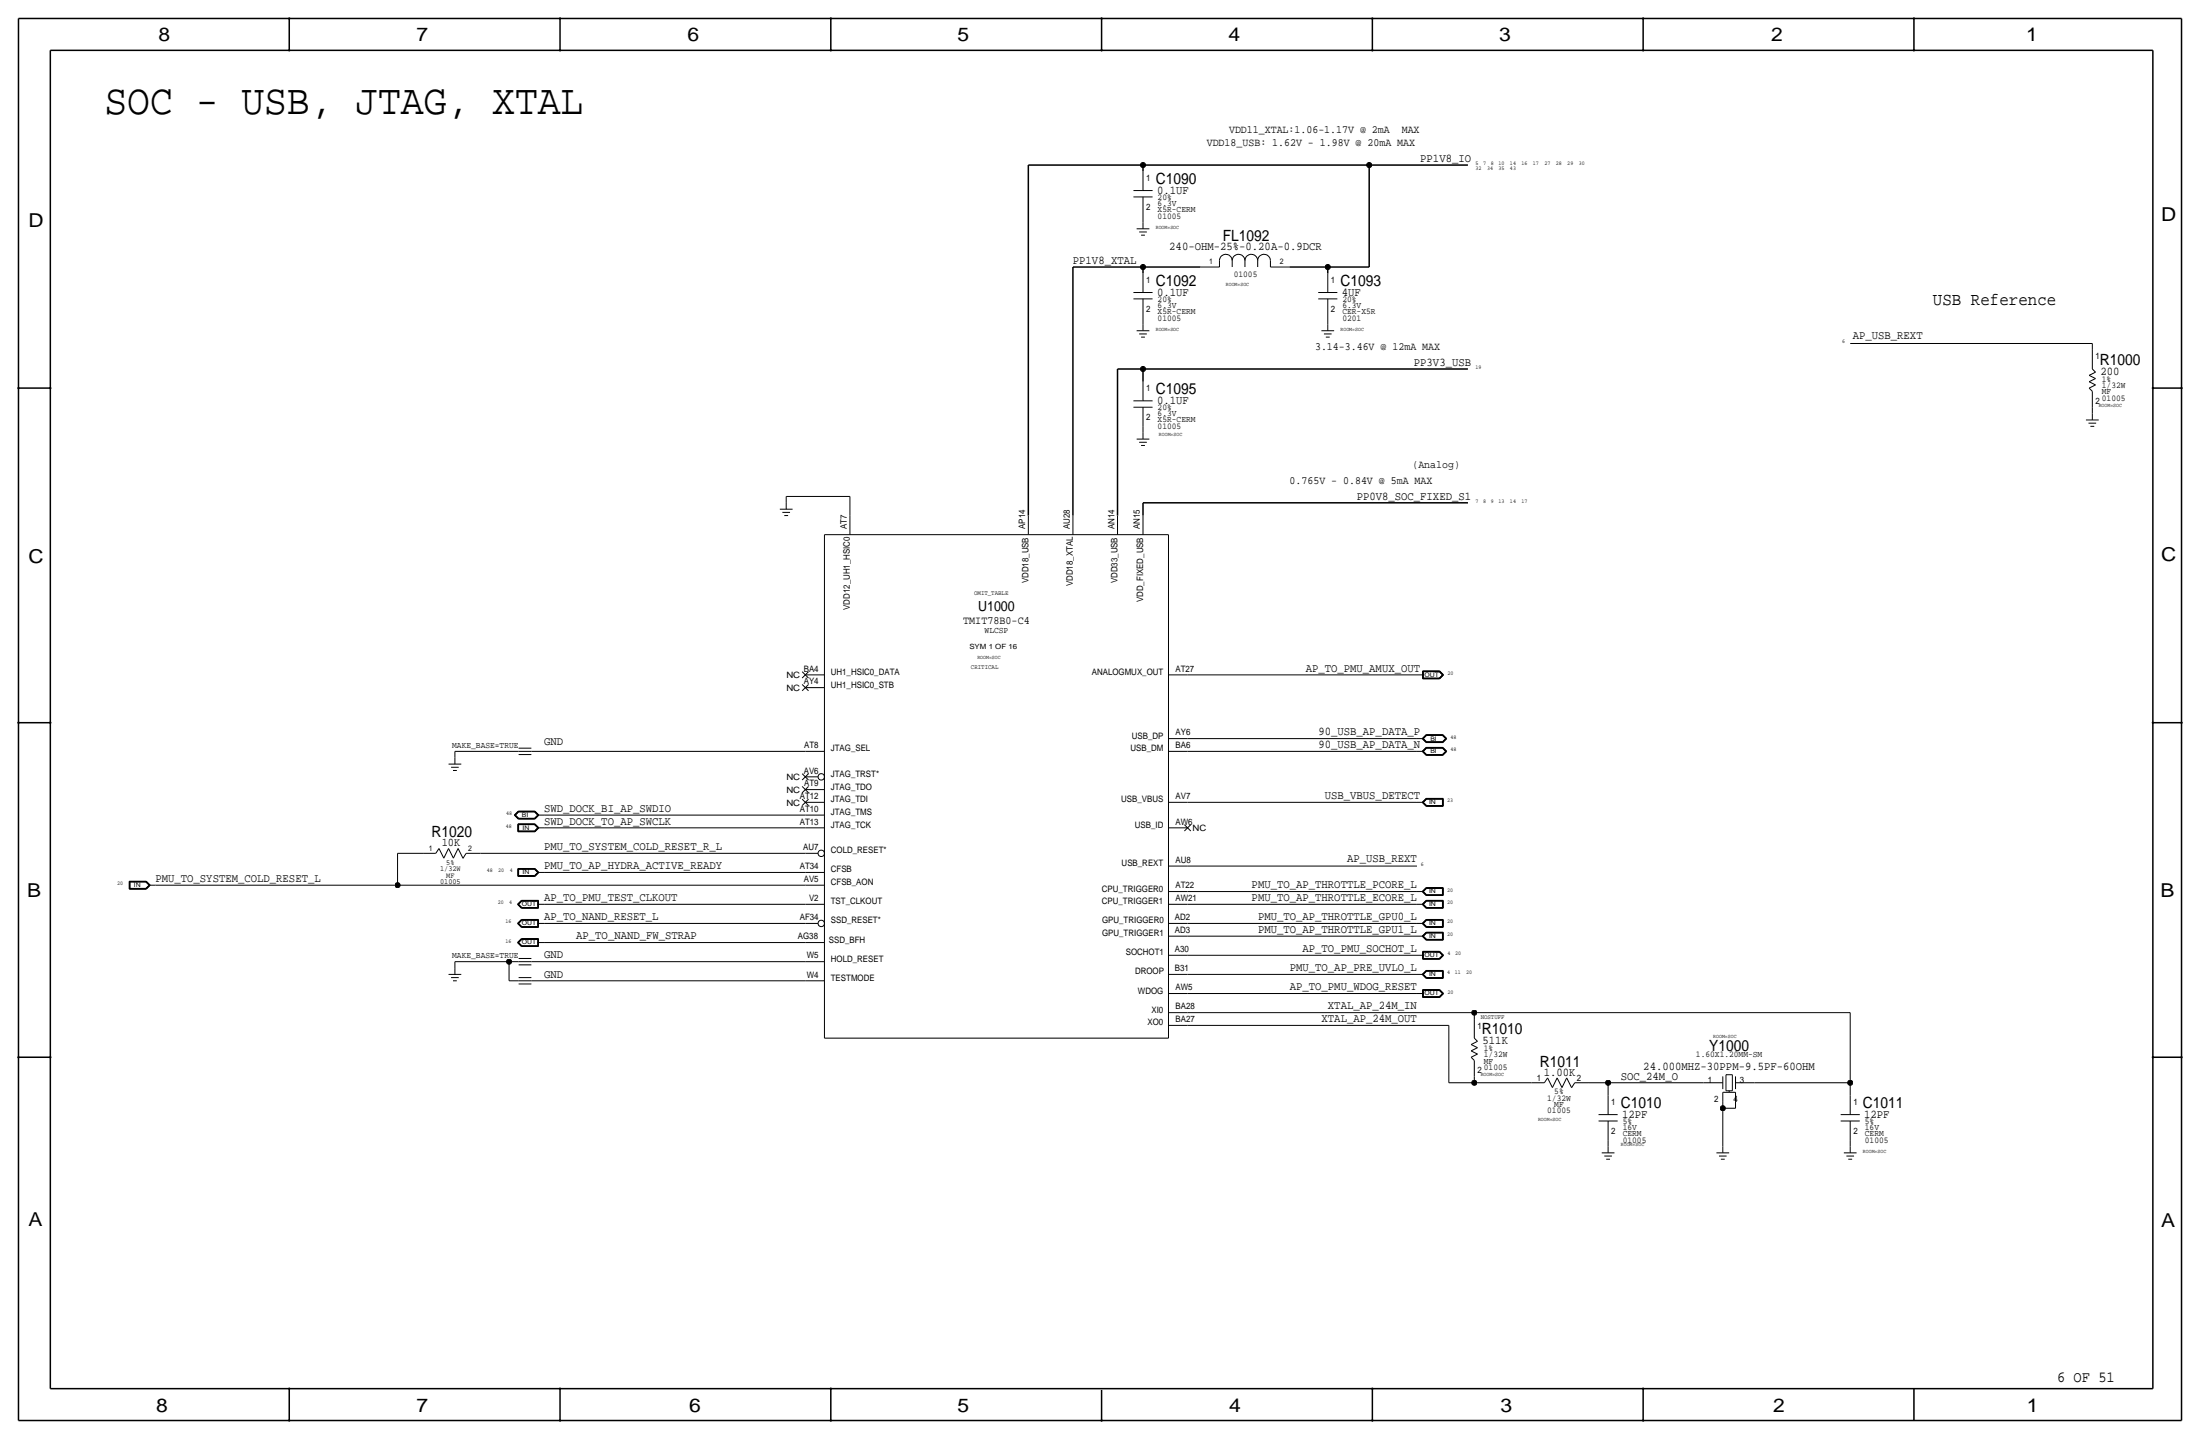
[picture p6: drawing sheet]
<svg xmlns="http://www.w3.org/2000/svg" width="877mm" height="574mm" viewBox="0 0 877 574" stroke-linecap="round" stroke-linejoin="round" font-family="sans-serif">
<g fill="none" stroke="#000" stroke-width=".4">
<path d="M451.9 78.5h7.6zM451.9 75.9h7.6zM455.7 68.3v7.6zM455.7 78.5v7.6zM453.1 91.2h5.1zM454.2 92.5h3zM454.9 93.7h1.5zM455.7 86.1v2.5zM455.7 88.6v2.6zM451.9 119.1h7.6zM451.9 116.6h7.6zM455.7 109v7.6z"/>
<path d="M455.7 119.1v7.6zM478.5 106.4h7.7zM486.2 103.9v2.5zM486.2 103.9a2.54 2.54 0 0 1 2.5-2.5 2.54 2.54 0 0 1 2.5 2.5 2.54 2.54 0 0 1 2.6-2.5 2.54 2.54 0 0 1 2.5 2.5 2.54 2.54 0 0 1 2.6-2.5 2.54 2.54 0 0 1 2.5 2.5 2.54 2.54 0 0 1 2.5-2.5 2.54 2.54 0 0 1 2.6 2.5M491.2 103.9v2.5zM496.3 103.9v2.5zM501.4 103.9v2.5zM506.5 106.4h7.6zM506.5 103.9v2.5zM525.5 119.1h7.6zM525.5 116.6h7.6zM529.3 109v7.6z"/>
<path d="M529.3 119.1v7.6zM453.1 131.8h5.1zM454.2 133.1h3zM454.9 134.4h1.5zM455.7 126.7v2.6zM455.7 129.3v2.5zM526.8 131.8h5.1zM527.8 133.1h3.1zM528.6 134.4h1.5zM529.3 126.7v2.6zM529.3 129.3v2.5zM737.6 136.9h96.5z"/>
<path d="M834.1 136.9v2.5zM834.1 139.4v7.7zM451.9 159.8h7.6zM455.7 152.1v7.7zM832.9 154.7l1.2 1.3zM832.9 152.1l2.5 1.3zM832.9 149.6l2.5 1.3zM832.9 149.6l2.5-1.3zM832.9 154.7l2.5-1.3zM832.9 152.1l2.5-1.2zM834.1 156v6.3zM834.1 147.1l1.3 1.2z"/>
<path d="M451.9 162.3h7.6zM453.1 175h5.1zM454.2 176.3h3zM454.9 177.5h1.5zM455.7 169.9v2.6zM455.7 162.3v7.6zM455.7 172.5v2.5zM831.6 167.4h5.1zM832.6 168.7h3.1zM833.4 169.9h1.5zM834.1 162.3v2.5zM834.1 164.8v2.6z"/>
<path d="M313.4 197.9v2.5zM313.4 197.9h25.4zM338.8 197.9v7.6zM310.9 202.9h5.1zM311.9 204.2h3.1zM312.7 205.5h1.5zM313.4 200.4v2.5zM328.7 213.1h137.1zM328.7 213.1v200.7zM338.8 205.5v7.6zM410 205.5v7.6zM427.7 205.5v7.6z"/>
<path d="M445.5 205.5v7.6zM455.7 205.5v7.6zM465.8 213.1v200.7zM319.8 275.3l2.5-2.5zM319.8 272.8l2.5 2.5zM319.8 270.3l2.5-2.6zM319.8 267.7l2.5 2.6zM321.1 274.1h7.6zM321.1 269h7.6zM465.8 269h7.7zM473.5 269h91.4zM564.9 269h2.5z"/>
<path d="M567.1 267.4h6.8zM567.1 270.6h6.8zM567.1 267.4v3.2zM567.2 267.5h6.7zM567.2 267.5v3zM567.2 270.5h6.7zM567.3 267.6v2.8zM567.3 270.4h6.5zM567.3 267.6h6.5zM567.4 267.7h6.4zM567.4 267.7v2.6zM567.4 270.3h6.4z"/>
<path d="M573.8 267.7l1.3 1.3zM573.8 270.3l1.3-1.3zM573.8 267.6l1.4 1.4zM573.9 270.5l1.5-1.5zM573.9 267.5l1.5 1.5zM573.9 270.6l1.6-1.6zM573.9 267.4l1.6 1.6zM575.2 269l-1.4 1.4zM181.4 299.5v2.5zM181.4 299.5h25.4zM206.8 299.5h5zM206.8 298.2h5z"/>
<path d="M211.8 299.5h109.3zM321.1 299.5h7.6zM465.8 294.4h7.7zM465.8 299.5h7.7zM473.5 294.4h91.4zM473.5 299.5h91.4zM564.9 299.5h2.5zM564.9 294.4h2.5zM567 299.5l1.6 1.5zM567 294.4l1.6 1.6zM567 299.5l1.6-1.6zM567.1 299.5l1.5 1.4z"/>
<path d="M567.1 294.4l1.5 1.5zM567.1 299.5l1.5-1.5zM567.1 294.4l1.5-1.5zM567.3 294.4l1.4-1.4zM567.3 299.5l1.4 1.3zM567.3 294.4l1.4 1.4zM567.4 299.5l1.3 1.2zM567.4 294.4l1.3 1.3zM567.4 299.5l1.3-1.3zM567.4 294.4l1.3-1.3zM568.6 297.9h6.6zM568.6 292.8h6.6z"/>
<path d="M568.6 296h6.6zM568.6 292.8l-1.6 1.6zM568.6 295.9h6.6zM568.6 298h6.6zM568.6 292.9h6.6zM568.7 298.1l-1.4 1.4zM568.7 295.8h6.4zM568.7 298.1h6.4zM568.7 293h6.4zM568.7 298.2h6.4zM568.7 295.7h6.4zM568.7 293.1h6.4z"/>
<path d="M575.1 295.7l1.2-1.3zM575.1 298.2l1.2 1.3zM575.1 293.1l1.2 1.3zM575.1 298.1l1.4 1.4zM575.1 293l1.4 1.4zM575.1 295.8l1.4-1.4zM575.2 295.9l1.4-1.5zM575.2 298l1.4 1.5zM575.2 292.9l1.4 1.5zM575.2 297.9l1.6 1.6zM575.2 292.8l1.6 1.6zM576.8 294.4l-1.6 1.6z"/>
<path d="M178.8 304.5h5.1zM179.8 305.8h3.1zM180.6 307.1h1.5zM181.4 302v2.5zM206.8 300.7h5zM319.8 318.5l2.5 2.6zM319.8 316l2.5-2.6zM319.8 313.4l2.5 2.6zM319.8 310.9l2.5-2.5zM319.8 308.4l2.5 2.5zM321.1 319.8h7.6zM321.1 314.7h7.6z"/>
<path d="M321.1 309.6h5zM465.8 319.8h7.7zM473.5 319.8h91.4zM564.9 319.8h2.5zM567 319.8l1.6 1.6zM567 319.8l1.6-1.6zM567.1 319.8l1.5 1.5zM567.1 319.8l1.5-1.5zM567.3 319.8l1.4 1.4zM567.4 319.8l1.3 1.3zM567.4 319.8l1.3-1.3zM568.6 318.2h6.8z"/>
<path d="M568.6 301h6.6zM568.6 318.3h6.7zM568.6 300.9h6.6zM568.7 318.4l-1.4 1.4zM568.7 318.4h6.5zM568.7 300.8h6.4zM568.7 318.5h6.4zM568.7 300.7h6.4zM575.1 318.5v2.6zM575.1 300.7l1.2-1.2zM575.1 300.8l1.4-1.3zM575.2 318.4v2.8z"/>
<path d="M575.2 300.9l1.4-1.4zM575.2 301l1.6-1.5zM575.3 318.3v3zM575.4 318.2v3.2zM175 338.2l-1.3 1.9zM175 338.2l1.9 3.8zM178.8 338.2l-1.9 3.8zM178.8 338.2l1.9 3.8zM182.6 338.2l-1.9 3.8zM182.6 338.2l2 3.8zM205 324.9l1.6 1.5zM205 324.9l1.6-1.6z"/>
<path d="M205.2 324.9l1.5-1.5zM205.2 324.9l1.5 1.4zM205.3 324.9l1.4-1.4zM205.3 324.9l1.4 1.3zM205.5 324.9l1.3 1.2zM205.5 324.9l1.3-1.3zM206.5 328.4v3.1zM206.5 331.5h6.8zM206.5 328.4h6.8zM206.6 328.5v2.9zM206.6 331.4h6.6zM206.6 328.5h6.6z"/>
<path d="M206.6 326.4h6.7zM206.6 323.3h6.7zM206.7 328.6h6.5zM206.7 323.4h6.5zM206.7 328.6v2.7zM206.7 331.3h6.5zM206.7 326.3h6.5zM206.7 323.5h6.5zM206.7 326.2h6.5zM206.8 328.7v2.5zM206.8 331.2h6.3zM206.8 326.1h6.3z"/>
<path d="M206.8 328.7h6.3zM206.8 323.6h6.3zM213.1 331.2l1.3-1.3zM213.1 326.1l1.3-1.2zM213.1 328.7l1.3 1.2zM213.1 323.6l1.3 1.3zM213.2 326.2l1.3-1.3zM213.2 328.6l1.3 1.3zM213.2 323.5l1.3 1.4zM213.2 328.5l1.5 1.4zM213.2 323.4l1.5 1.5zM213.2 331.4l1.5-1.5z"/>
<path d="M213.2 326.3l1.5-1.4zM213.3 328.4l1.5 1.5zM213.3 323.3l1.5 1.6zM213.3 331.5l1.5-1.6zM213.3 326.4l1.5-1.5zM214.4 329.9h2.5zM214.4 324.9h2.5zM214.5 329.9l-1.3 1.4zM216.9 324.9h104.2zM216.9 329.9h104.2zM319.8 321.1l2.5-2.6zM321.1 324.9h7.6z"/>
<path d="M321.1 329.9h7.6zM465.8 329.9h7.7zM472.2 328.7l2.5 2.5zM474.7 328.7l-2.5 2.5zM568.6 321.4h6.8zM568.6 321.3h6.7zM568.7 321.2h6.5zM568.7 321.1h6.4zM51.5 351.2v3.2zM51.5 354.4h6.8zM51.5 351.2h6.8zM51.6 351.3v3z"/>
<path d="M51.6 354.3h6.7zM51.6 351.3h6.7zM51.7 351.4h6.5zM51.7 351.4v2.8zM51.7 354.2h6.5zM51.8 351.5h6.4zM51.8 351.5v2.6zM51.8 354.1h6.4zM58.2 354.1l1.2-1.3zM58.2 351.5l1.2 1.3zM58.2 351.4l1.4 1.4zM58.3 351.3l1.4 1.5z"/>
<path d="M58.3 354.3l1.4-1.5zM58.3 351.2l1.6 1.6zM58.3 354.4l1.6-1.6zM59.4 352.8h2.6zM59.6 352.8l-1.4 1.4zM62 352.8h96.5zM158.5 340.1h10.2zM158.5 340.1v12.7zM158.5 352.8h162.6zM168.7 340.1h5zM185.8 340.1h5.7zM185.8 340.1l-1.2 2z"/>
<path d="M191.5 340.1h129.6zM206.5 346.2v3.1zM206.5 349.3h6.8zM206.5 346.2h6.8zM206.6 346.3v2.9zM206.6 349.2h6.6zM206.6 346.3h6.6zM206.7 346.4h6.5zM206.7 346.4v2.7zM206.7 349.1h6.5zM206.8 346.5v2.5zM206.8 349h6.3z"/>
<path d="M206.8 346.5h6.3zM207.9 358.9h6.8zM207.9 359l-1.4 1.4zM207.9 359h6.7zM208 359.1l-1.4 1.3zM208 359.1h6.5zM208 359.2h6.4zM213.1 349l1.3-1.3zM213.1 346.5l1.3 1.2zM213.2 349.1l1.3-1.4zM213.2 346.4l1.3 1.3zM213.2 346.3l1.5 1.4z"/>
<path d="M213.2 349.2l1.5-1.5zM213.3 346.2l1.5 1.5zM213.3 349.3l1.5-1.6zM214.4 347.7h2.5zM214.4 359.2v2.5zM214.5 359.1v2.7zM214.6 359v2.9zM214.7 358.9v3.1zM216.9 347.7h104.2zM321.1 340.1h5zM321.1 352.8h7.6zM321.1 347.7h7.6z"/>
<path d="M465.8 355.3h7.7zM465.8 345.2h7.7zM473.5 345.2h91.4zM473.5 355.3h91.4zM564.9 355.3h2.5zM567 355.3l1.6 1.6zM567.1 355.3l1.5 1.5zM567.1 355.3l1.5-1.4zM567.3 355.3l1.4-1.3zM567.3 355.3l1.4 1.4zM567.4 355.3l1.3 1.3zM567.4 355.3l1.3-1.2z"/>
<path d="M568.6 358.9h6.8zM568.6 353.8h6.8zM568.6 358.9l-1.6 1.5zM568.6 353.8l-1.6 1.5zM568.6 356.9h6.8zM568.6 359h6.7zM568.6 353.9h6.7zM568.6 356.8h6.7zM568.7 356.7h6.5zM568.7 359.1h6.5zM568.7 354h6.5zM568.7 359.2h6.4z"/>
<path d="M568.7 354.1h6.4zM568.7 356.6h6.4zM575.1 359.2v2.5zM575.1 354.1v2.5zM575.2 359.1v2.7zM575.2 354v2.7zM575.3 359v2.9zM575.3 353.9v2.9zM575.4 358.9v3.1zM575.4 353.8v3.1zM206.3 368l1.6-1.5zM206.3 360.4l1.6-1.5z"/>
<path d="M206.3 368l1.6 1.6zM206.3 360.4l1.6 1.6zM206.3 375.7l1.6 1.5zM206.3 375.7l1.6-1.6zM206.5 368l1.4 1.5zM206.5 360.4l1.4 1.5zM206.5 375.7l1.4 1.4zM206.6 368l1.4 1.4zM206.6 360.4l1.4 1.4zM206.6 375.7l1.4 1.3zM206.8 368l1.2-1.2zM206.8 360.4l1.2-1.2z"/>
<path d="M206.8 375.7l1.2 1.2zM206.8 368l1.2 1.3zM206.8 360.4l1.2 1.3zM206.8 375.7l1.2-1.3zM207.9 369.6h6.8zM207.9 362h6.8zM207.9 366.5h6.8zM207.9 374.1h6.8zM207.9 377.2h6.8zM207.9 374.2l-1.4 1.5zM207.9 366.6l-1.4 1.4zM207.9 366.6h6.7z"/>
<path d="M207.9 369.5h6.7zM207.9 361.9h6.7zM207.9 374.2h6.7zM207.9 377.1h6.7zM208 366.7l-1.4 1.3zM208 366.7h6.5zM208 369.4h6.5zM208 361.8h6.5zM208 377h6.5zM208 374.3l-1.4 1.4zM208 374.3h6.5zM208 374.4h6.4z"/>
<path d="M208 376.9h6.4zM208 366.8h6.4zM208 369.3h6.4zM208 361.7h6.4zM214.4 368h2.5zM214.4 360.4h2.5zM214.4 374.4v2.5zM214.4 366.8v2.5zM214.4 375.7h2.5zM214.5 366.7v2.7zM214.5 374.3v2.7zM214.6 366.6v2.9z"/>
<path d="M214.6 374.2v2.9zM214.7 366.5v3.1zM214.7 374.1v3.1zM216.9 368h104.2zM216.9 375.7h104.2zM216.9 360.4h104.2zM321.1 375.7h7.6zM321.1 368h5zM321.1 360.4h7.6zM465.8 360.4h7.7zM465.8 368h7.7zM465.8 373.1h7.7z"/>
<path d="M473.5 368h91.4zM473.5 373.1h91.4zM473.5 360.4h91.4zM564.9 360.4h2.5zM564.9 373.1h2.5zM564.9 368h2.5zM567 360.4l1.6 1.6zM567 373.1l1.6 1.6zM567 368l1.6 1.6zM567.1 379.2h6.8zM567.1 360.4l1.5 1.5zM567.1 373.1l1.5 1.5z"/>
<path d="M567.1 368l1.5 1.5zM567.1 360.4l1.5-1.4zM567.1 373.1l1.5-1.4zM567.1 379.2v3.1zM567.1 368l1.5-1.4zM567.2 379.3h6.7zM567.2 379.3v2.9zM567.3 360.4l1.4-1.3zM567.3 373.1l1.4-1.3zM567.3 368l1.4-1.3zM567.3 360.4l1.4 1.4zM567.3 373.1l1.4 1.4z"/>
<path d="M567.3 368l1.4 1.4zM567.3 379.4v2.7zM567.3 379.4h6.5zM567.4 360.4l1.3 1.3zM567.4 373.1l1.3 1.3zM567.4 368l1.3 1.3zM567.4 379.5h6.4zM567.4 360.4l1.3-1.2zM567.4 373.1l1.3-1.2zM567.4 379.5v2.5zM567.4 368l1.3-1.2zM568.6 371.6h6.8z"/>
<path d="M568.6 366.5h6.8zM568.6 371.6l-1.6 1.5zM568.6 366.5l-1.6 1.5zM568.6 362h6.8zM568.6 374.7h6.8zM568.6 369.6h6.8zM568.6 371.7h6.7zM568.6 366.6h6.7zM568.6 361.9h6.7zM568.6 374.6h6.7zM568.6 369.5h6.7zM568.7 361.8h6.5z"/>
<path d="M568.7 374.5h6.5zM568.7 369.4h6.5zM568.7 371.8h6.5zM568.7 366.7h6.5zM568.7 361.7h6.4zM568.7 371.9h6.4zM568.7 374.4h6.4zM568.7 366.8h6.4zM568.7 369.3h6.4zM573.8 379.5l1.3 1.2zM573.8 379.4l1.4 1.3zM573.9 379.3l1.5 1.4z"/>
<path d="M573.9 379.2l1.6 1.5zM575.1 371.9v2.5zM575.1 366.8v2.5zM575.2 371.8v2.7zM575.2 366.7v2.7zM575.3 371.7v2.9zM575.3 366.6v2.9zM575.4 371.6v3.1zM575.4 366.5v3.1zM178.8 388.4h5.1zM179.8 389.6h3.1zM180.6 390.9h1.5z"/>
<path d="M181.4 383.3v2.5zM181.4 383.3h21.5zM181.4 385.8v2.6zM202.9 383.3h3.9zM202.9 383.3v7.6zM202.9 390.9h3.9zM206.8 392.2h5zM206.8 390.9h5zM206.8 389.6h5zM206.8 384.6h5zM206.8 383.3h5zM206.8 382h5z"/>
<path d="M211.8 390.9h109.3zM211.8 383.3h109.3zM321.1 390.9h7.6zM321.1 383.3h7.6zM465.8 388.4h7.7zM465.8 380.7h7.7zM465.8 396h7.7zM473.5 388.4h91.4zM473.5 380.7h91.4zM473.5 396h91.4zM564.9 380.7h2.5zM564.9 388.4h2.5z"/>
<path d="M564.9 396h2.5zM567 388.4l1.6 1.5zM567 388.4l1.6-1.6zM567.1 394.4h6.8zM567.1 388.4l1.5 1.4zM567.1 382.3h6.8zM567.1 388.4l1.5-1.5zM567.1 397.6h6.8zM567.1 394.4v3.2zM567.2 394.5h6.7zM567.2 382.2h6.7zM567.2 394.5v3z"/>
<path d="M567.2 397.5h6.7zM567.3 388.4l1.4 1.3zM567.3 382.1h6.5zM567.3 394.6v2.8zM567.3 397.4h6.5zM567.3 394.6h6.5zM567.4 388.4l1.3 1.2zM567.4 394.7h6.4zM567.4 382h6.4zM567.4 388.4l1.3-1.3zM567.4 394.7v2.6zM567.4 397.3h6.4z"/>
<path d="M568.6 386.8h6.8zM568.6 389.9h6.8zM568.6 386.9h6.7zM568.6 389.8h6.7zM568.7 389.7h6.5zM568.7 387l-1.4 1.4zM568.7 387h6.5zM568.7 387.1h6.4zM568.7 389.6h6.4zM573.8 394.7l1.3 1.3zM573.8 382l1.3-1.3zM573.8 397.3l1.3-1.3z"/>
<path d="M573.8 394.6l1.4 1.4zM573.8 382.1l1.4-1.4zM573.9 382.2l1.5-1.5zM573.9 397.5l1.5-1.5zM573.9 394.5l1.5 1.5zM573.9 397.6l1.6-1.6zM573.9 394.4l1.6 1.6zM575.1 387.1v2.5zM575.2 387v2.7zM575.2 396l-1.4 1.4zM575.3 386.9v2.9zM575.4 386.8v3.1z"/>
<path d="M575.5 380.7l-1.6 1.6zM328.7 413.8h137.1zM465.8 408.7h7.7zM465.8 403.6h7.7zM473.5 403.6h114.3zM473.5 408.7h104.1zM577.6 408.7v22.8zM586.5 418.8l2.5 1.3zM586.5 416.3l2.5 1.3zM586.5 416.3l2.5-1.3zM586.5 418.8l2.5-1.2zM587.8 403.6h149.8z"/>
<path d="M587.8 403.6v2.5zM587.8 406.1v7.7zM587.8 413.8l1.2 1.2zM737.6 403.6v27.9zM577.6 431.5h10.2zM586.5 421.4l1.3 1.3zM586.5 421.4l2.5-1.3zM587.8 429v2.5zM587.8 422.7v6.3zM587.8 431.5h22.8zM610.6 431.5h5.1zM617 429.6l1.9 3.9z"/>
<path d="M617 429.6l-1.3 1.9zM620.8 429.6l-1.9 3.9zM620.8 429.6l1.9 3.9zM624.6 429.6l-1.9 3.9zM624.6 429.6l1.9 3.9zM627.8 431.5l-1.3 2.1zM627.8 431.5h5.7zM633.5 431.5h7.6zM641.1 431.5h38.1zM641.1 431.5v5.1zM641.1 436.6v7.6zM679.2 431.5h7.6z"/>
<path d="M686.8 439.2v2.5zM686.8 435.4v3.8zM686.8 429v5.1zM686.8 435.4h5.1zM688.1 428.3v6.4zM688.1 428.3h2.5zM688.1 434.7h2.5zM689.4 434.7v.7zM690.6 428.3v6.4zM691.9 431.5h7.6zM691.9 439.2v2.5zM691.9 435.4v3.8z"/>
<path d="M691.9 429v5.1zM699.5 431.5h38.1zM737.6 431.5v5.1zM737.6 436.6v7.6zM637.3 446.8h7.6zM637.3 444.2h7.6zM638.6 459.5h5zM641.1 454.4v2.5zM641.1 456.9v2.6zM641.1 446.8v7.6zM684.3 459.5h5.1zM686.8 441.7v15.2z"/>
<path d="M686.8 456.9v2.6zM686.8 441.7h5.1zM733.8 446.8h7.6zM733.8 444.2h7.6zM735.1 459.5h5.1zM737.6 454.4v2.5zM737.6 456.9v2.6zM737.6 446.8v7.6zM639.6 460.8h3zM640.3 462h1.6zM685.3 460.8h3zM686.1 462h1.5z"/>
<path d="M736.1 460.8h3zM736.9 462h1.5z"/>
<circle cx="327.4" cy="309.6" r="1.28"/>
<circle cx="327.4" cy="340.1" r="1.28"/>
<circle cx="327.4" cy="368.1" r="1.28"/>
</g>
<g fill="none" stroke="#000" stroke-width=".6" stroke-linecap="butt">
<path d="M7.4 7.4v558.8zM7.4 7.4h862.3zM115.3 7.4v12.7zM223.3 7.4v12.7zM331.2 7.4v12.7zM439.2 7.4v12.7zM547.1 7.4v12.7zM655.1 7.4v12.7zM763 7.4v12.7zM869.7 7.4v558.8zM20.1 20.1h838.2zM20.1 20.1v533.4z"/>
<path d="M858.3 20.1v533.4zM410 65.8h45.7zM410 65.8v139.7zM455.7 65.8h90.1zM455.7 65.8v2.5zM545.8 65.8v40.6zM545.8 65.8h39.4zM427.7 106.4v99.1zM427.7 106.4h28zM455.7 106.4h22.8zM455.7 106.4v2.6zM514.1 106.4h15.2z"/>
<path d="M529.3 106.4h16.5zM529.3 106.4v2.6zM7.4 154.7h12.7zM445.5 147.1v58.4zM445.5 147.1h10.2zM455.7 147.1h129.5zM455.7 147.1v5zM858.3 154.7h11.4zM455.7 200.4h129.5zM455.7 200.4v5.1zM7.4 288h12.7zM858.3 288h11.4z"/>
<path d="M7.4 421.4h12.7zM858.3 421.4h11.4zM20.1 553.5h838.2zM115.3 553.5v12.7zM223.3 553.5v12.7zM331.2 553.5v12.7zM439.2 554v12.2zM547.1 553.5v12.7zM655.1 553.5v12.7zM763 553.5v12.7zM7.4 566.2h862.3z"/>
</g>
<g fill="#000" stroke="#000" stroke-width=".4">
<path d="M115.1 7.2h.4v.3h-.4zM115.1 19.9h.4v.3h-.4zM223.1 7.2h.4v.3h-.4zM223.1 19.9h.4v.3h-.4zM331 19.9h.4v.3h-.4zM331 7.2h.4v.3h-.4zM439 7.2h.4v.3h-.4zM439 19.9h.4v.3h-.4zM546.9 7.2h.4v.3h-.4zM546.9 19.9h.4v.3h-.4zM654.9 19.9h.4v.3h-.4zM654.9 7.2h.4v.3h-.4z"/>
<path d="M762.8 19.9h.4v.3h-.4zM762.8 7.2h.4v.3h-.4zM7.2 154.5h.4v.4h-.4zM19.9 154.5h.4v.4h-.4zM858.1 154.5h.4v.4h-.4zM869.5 154.5h.4v.4h-.4zM7.2 287.9h.4v.3h-.4zM19.9 287.9h.4v.3h-.4zM858.1 287.9h.4v.3h-.4zM869.5 287.9h.4v.3h-.4zM7.2 421.2h.4v.4h-.4zM19.9 421.2h.4v.4h-.4z"/>
<path d="M858.1 421.2h.4v.4h-.4zM869.5 421.2h.4v.4h-.4zM115.1 553.3h.4v.3h-.4zM223.1 553.3h.4v.3h-.4zM331 553.3h.4v.3h-.4zM546.9 553.3h.4v.3h-.4zM654.9 553.3h.4v.3h-.4zM115.1 566h.4v.3h-.4zM223.1 566h.4v.3h-.4zM331 566h.4v.3h-.4zM439 566h.4v.3h-.4zM546.9 566h.4v.3h-.4z"/>
<path d="M654.9 566h.4v.3h-.4z"/>
<circle cx="455.7" cy="65.8" r="1.02"/>
<circle cx="545.8" cy="65.8" r="1.02"/>
<circle cx="455.7" cy="106.4" r="1.02"/>
<circle cx="529.3" cy="106.4" r="1.02"/>
<circle cx="455.7" cy="147.1" r="1.02"/>
<circle cx="158.5" cy="352.8" r="1.02"/>
<circle cx="202.9" cy="383.3" r="1.02"/>
<circle cx="587.8" cy="403.6" r="1.02"/>
<circle cx="587.8" cy="431.5" r="1.02"/>
<circle cx="641.1" cy="431.5" r="1.02"/>
<circle cx="737.6" cy="431.5" r="1.02"/>
<circle cx="686.8" cy="441.7" r="1.02"/>
</g>
<text font-size="17" x="41.7" y="45.5">SOC - USB, JTAG, XTAL</text>
<g font-size="7.6">
<text x="63.2" y="16.5">8</text>
<text x="166.1" y="16.5">7</text>
<text x="274.1" y="16.5">6</text>
<text x="381.8" y="16.5">5</text>
<text x="489.7" y="16.5">4</text>
<text x="597.7" y="16.5">3</text>
<text x="706.1" y="16.5">2</text>
<text x="807.7" y="16.5">1</text>
<text x="861.6" y="88.1">D</text>
<text x="11.4" y="90.4">D</text>
<text x="11.4" y="224.3">C</text>
<text x="861.6" y="223.8">C</text>
<text x="10.9" y="357.6">B</text>
<text x="861.3" y="357.4">B</text>
<text x="11.4" y="488.4">A</text>
<text x="861.6" y="489.2">A</text>
<text x="62.2" y="562.6">8</text>
<text x="166.1" y="562.6">7</text>
<text x="274.8" y="562.6">6</text>
<text x="381.8" y="562.6">5</text>
<text x="490" y="562.6">4</text>
<text x="598.2" y="562.6">3</text>
<text x="706.9" y="562.6">2</text>
<text x="808" y="562.6">1</text>
</g>
<text font-size="7.1" x="770.6" y="121.7">USB Reference</text>
<g font-size="6.2">
<text x="460.7" y="73.4">C1090</text>
<text x="487.5" y="96">FL1092</text>
<text x="460.7" y="114">C1092</text>
<text x="534.4" y="114">C1093</text>
<text x="837.2" y="145.5">R1000</text>
<text x="460.7" y="157.2">C1095</text>
<text x="172" y="333.8">R1020</text>
<text x="590.8" y="412.2">R1010</text>
<text x="681.4" y="418.8">Y1000</text>
<text x="613.9" y="425.2">R1011</text>
<text x="646.2" y="441.7">C1010</text>
<text x="742.7" y="441.7">C1011</text>
<text x="820.1" y="550.8">6 OF 51</text>
</g>
<text font-size="5.6" x="389.9" y="243.6">U1000</text>
<g font-size="4.7">
<text x="566.2" y="64.5">PP1V8_IO</text>
<text x="461.3" y="77.2">0.1UF</text>
<text x="466.2" y="99.6">240-OHM-25%-0.20A-0.9DCR</text>
<text x="427.7" y="105.1">PP1V8_XTAL</text>
<text x="461.3" y="117.8">0.1UF</text>
<text x="534.9" y="117.8">4UF</text>
<text x="738.6" y="135.1">AP_USB_REXT</text>
<text x="563.7" y="145.8">PP3V3_USB</text>
<text x="837.4" y="149.3">200</text>
<text x="461.3" y="161">0.1UF</text>
<text x="540.9" y="199.1">PP0V8_SOC_FIXED_S1</text>
<text x="520.5" y="267.7">AP_TO_PMU_AMUX_OUT</text>
<text x="525.6" y="293.1">90_USB_AP_DATA_P</text>
<text x="216.9" y="296.9">GND</text>
<text x="525.6" y="298.2">90_USB_AP_DATA_N</text>
<text x="216.9" y="323.6">SWD_DOCK_BI_AP_SWDIO</text>
<text x="528.1" y="318.5">USB_VBUS_DETECT</text>
<text x="216.9" y="328.7">SWD_DOCK_TO_AP_SWCLK</text>
<text x="176.1" y="337.3">10K</text>
<text x="216.9" y="338.8">PMU_TO_SYSTEM_COLD_RESET_R_L</text>
<text x="216.9" y="346.4">PMU_TO_AP_HYDRA_ACTIVE_READY</text>
<text x="537" y="343.4">AP_USB_REXT</text>
<text x="62" y="351.5">PMU_TO_SYSTEM_COLD_RESET_L</text>
<text x="216.9" y="359.1">AP_TO_PMU_TEST_CLKOUT</text>
<text x="499" y="359.1">PMU_TO_AP_THROTTLE_ECORE_L</text>
<text x="499" y="354.1">PMU_TO_AP_THROTTLE_PCORE_L</text>
<text x="216.9" y="366.8">AP_TO_NAND_RESET_L</text>
<text x="501.5" y="371.8">PMU_TO_AP_THROTTLE_GPU1_L</text>
<text x="501.5" y="366.8">PMU_TO_AP_THROTTLE_GPU0_L</text>
<text x="229.7" y="374.4">AP_TO_NAND_FW_STRAP</text>
<text x="216.9" y="382">GND</text>
<text x="519.3" y="379.5">AP_TO_PMU_SOCHOT_L</text>
<text x="216.9" y="389.6">GND</text>
<text x="514.2" y="387.1">PMU_TO_AP_PRE_UVLO_L</text>
<text x="514.2" y="394.7">AP_TO_PMU_WDOG_RESET</text>
<text x="526.9" y="407.4">XTAL_AP_24M_OUT</text>
<text x="529.4" y="402.3">XTAL_AP_24M_IN</text>
<text x="591.1" y="416">511K</text>
<text x="615.5" y="428.7">1.00K</text>
<text x="646.2" y="430.3">SOC_24M_O</text>
<text x="655.1" y="426.5">24.000MHZ-30PPM-9.5PF-60OHM</text>
<text x="646.7" y="445.5">12PF</text>
<text x="743.2" y="445.5">12PF</text>
</g>
<text font-size="4.5" x="384" y="248.7">TMIT78B0-C4</text>
<g font-size="4.4">
<text x="490" y="53.1">VDD11_XTAL:1.06-1.17V @ 2mA</text>
<text x="558.8" y="53.1">MAX</text>
<text x="481.1" y="58.2">VDD18_USB: 1.62V - 1.98V @ 20mA MAX</text>
<text x="524.3" y="139.5">3.14-3.46V @ 12mA MAX</text>
<text x="563.1" y="186.4">(Analog)</text>
<text x="514.1" y="192.8">0.765V - 0.84V @ 5mA MAX</text>
</g>
<g font-size="3.5">
<text x="456.9" y="72.1">1</text>
<text x="456.9" y="83.5">2</text>
<text x="461.5" y="79.7">20%</text>
<text x="461.5" y="82">6.3V</text>
<text x="461.5" y="84.6">X5R-CERM</text>
<text x="461.5" y="87.1">01005</text>
<text x="456.9" y="112.8">1</text>
<text x="491.8" y="110.5">01005</text>
<text x="530.6" y="112.8">1</text>
<text x="456.9" y="124.2">2</text>
<text x="461.5" y="125.2">X5R-CERM</text>
<text x="461.5" y="120.4">20%</text>
<text x="461.5" y="122.7">6.3V</text>
<text x="530.6" y="124.2">2</text>
<text x="535.2" y="125.2">CER-X5R</text>
<text x="535.2" y="122.7">6.3V</text>
<text x="535.2" y="120.4">20%</text>
<text x="461.5" y="127.7">01005</text>
<text x="535.2" y="127.7">0201</text>
<text x="835.4" y="143.2">1</text>
<text x="456.9" y="155.9">1</text>
<text x="837.9" y="154.7">1/32W</text>
<text x="837.9" y="152.1">1%</text>
<text x="835.4" y="161">2</text>
<text x="837.9" y="159.7">01005</text>
<text x="837.9" y="157.2">MF</text>
<text x="456.9" y="167.4">2</text>
<text x="461.5" y="165.8">6.3V</text>
<text x="461.5" y="163.6">20%</text>
<text x="461.5" y="168.4">X5R-CERM</text>
<text x="461.5" y="170.9">01005</text>
<text x="337.6" y="210.8" transform="rotate(-90 337.6 210.8)">AT7</text>
<text x="408.7" y="210.8" transform="rotate(-90 408.7 210.8)">AP14</text>
<text x="426.5" y="210.8" transform="rotate(-90 426.5 210.8)">AU28</text>
<text x="444.3" y="210.8" transform="rotate(-90 444.3 210.8)">AN14</text>
<text x="454.4" y="210.8" transform="rotate(-90 454.4 210.8)">AN15</text>
<text x="410" y="232.5" transform="rotate(-90 410 232.5)">VDD18_USB</text>
<text x="427.8" y="233.7" transform="rotate(-90 427.8 233.7)">VDD18_XTAL</text>
<text x="445.5" y="232.5" transform="rotate(-90 445.5 232.5)">VDD33_USB</text>
<text x="338.9" y="243.1" transform="rotate(-90 338.9 243.1)">VDD12_UH1_HSIC0</text>
<text x="455.7" y="240" transform="rotate(-90 455.7 240)">VDD_FIXED_USB</text>
<text x="392.5" y="252.5">WLCSP</text>
<text x="320.4" y="267.7">BA4</text>
<text x="331.2" y="269">UH1_HSIC0_DATA</text>
<text x="435.3" y="269">ANALOGMUX_OUT</text>
<text x="468.6" y="267.7">AT27</text>
<text x="313.5" y="275.3">NC</text>
<text x="313.5" y="270.3">NC</text>
<text x="320.4" y="272.8">AY4</text>
<text x="331.2" y="274.1">UH1_HSIC0_STB</text>
<text x="468.6" y="293.1">AY6</text>
<text x="180.3" y="298.2">MAKE_BASE=TRUE</text>
<text x="320.6" y="298.2">AT8</text>
<text x="331.2" y="299.5">JTAG_SEL</text>
<text x="450.7" y="299.5">USB_DM</text>
<text x="451.2" y="294.4">USB_DP</text>
<text x="468.6" y="298.2">BA6</text>
<text x="313.5" y="310.9">NC</text>
<text x="320.4" y="308.3">AV6</text>
<text x="331.2" y="309.6">JTAG_TRST*</text>
<text x="313.5" y="316">NC</text>
<text x="320.6" y="313.4">AT9</text>
<text x="331.2" y="314.7">JTAG_TDO</text>
<text x="313.5" y="321.1">NC</text>
<text x="318.9" y="323.6">AT10</text>
<text x="318.9" y="318.5">AT12</text>
<text x="331.2" y="319.8">JTAG_TDI</text>
<text x="447" y="319.8">USB_VBUS</text>
<text x="468.6" y="318.5">AV7</text>
<text x="318.9" y="328.7">AT13</text>
<text x="331.2" y="324.9">JTAG_TMS</text>
<text x="331.2" y="329.9">JTAG_TCK</text>
<text x="452.4" y="329.9">USB_ID</text>
<text x="468.6" y="328.7">AW6</text>
<text x="475.5" y="331.2">NC</text>
<text x="320.3" y="338.8">AU7</text>
<text x="331.2" y="340.1">COLD_RESET*</text>
<text x="318.9" y="346.4">AT34</text>
<text x="331.2" y="347.7">CFSB</text>
<text x="447.2" y="345.2">USB_REXT</text>
<text x="468.6" y="343.9">AU8</text>
<text x="320.4" y="351.5">AV5</text>
<text x="331.2" y="352.8">CFSB_AON</text>
<text x="322.5" y="359.1">V2</text>
<text x="439.3" y="355.3">CPU_TRIGGER0</text>
<text x="468.6" y="359.1">AW21</text>
<text x="468.6" y="354.1">AT22</text>
<text x="331.2" y="360.4">TST_CLKOUT</text>
<text x="439.3" y="360.4">CPU_TRIGGER1</text>
<text x="318.9" y="366.8">AF34</text>
<text x="331.2" y="368">SSD_RESET*</text>
<text x="439.4" y="368">GPU_TRIGGER0</text>
<text x="468.4" y="371.9">AD3</text>
<text x="468.4" y="366.8">AD2</text>
<text x="318.1" y="374.4">AG38</text>
<text x="330.5" y="375.7">SSD_BFH</text>
<text x="439.4" y="373.1">GPU_TRIGGER1</text>
<text x="180.3" y="382">MAKE_BASE=TRUE</text>
<text x="321.7" y="382">W5</text>
<text x="331.2" y="383.3">HOLD_RESET</text>
<text x="448.8" y="380.7">SOCHOT1</text>
<text x="468.4" y="379.5">A30</text>
<text x="321.7" y="389.6">W4</text>
<text x="452.5" y="388.4">DROOP</text>
<text x="468.4" y="387.1">B31</text>
<text x="331.2" y="390.9">TESTMODE</text>
<text x="453.6" y="396">WDOG</text>
<text x="468.6" y="394.7">AW5</text>
<text x="459.1" y="403.6">XI0</text>
<text x="468.6" y="407.4">BA27</text>
<text x="468.6" y="402.3">BA28</text>
<text x="457.5" y="408.7">XO0</text>
<text x="589" y="410">1</text>
<text x="591.6" y="418.8">1%</text>
<text x="591.6" y="421.4">1/32W</text>
<text x="591.6" y="423.9">MF</text>
<text x="676.1" y="421.4">1.60X1.20MM-SM</text>
<text x="589" y="427.7">2</text>
<text x="591.6" y="426.5">01005</text>
<text x="612.7" y="430.8">1</text>
<text x="628.6" y="430.8">2</text>
<text x="680.9" y="431.5">1</text>
<text x="693.6" y="431.5">3</text>
<text x="619.6" y="436.1">5%</text>
<text x="616.8" y="443.7">01005</text>
<text x="616.8" y="438.7">1/32W</text>
<text x="619.6" y="441.2">MF</text>
<text x="642.4" y="440.4">1</text>
<text x="683.4" y="439.2">2</text>
<text x="691" y="439.2">4</text>
<text x="738.9" y="440.4">1</text>
<text x="646.9" y="448.1">5%</text>
<text x="743.5" y="448.1">5%</text>
<text x="642.4" y="451.9">2</text>
<text x="646.9" y="450.3">16V</text>
<text x="646.9" y="455.4">01005</text>
<text x="646.9" y="452.9">CERM</text>
<text x="738.9" y="451.9">2</text>
<text x="743.5" y="452.9">CERM</text>
<text x="743.5" y="450.3">16V</text>
<text x="743.5" y="455.4">01005</text>
</g>
<g font-size="3.1">
<text x="482.1" y="105.2">1</text>
<text x="510.3" y="105.2">2</text>
<text x="170.9" y="339.3">1</text>
<text x="186.7" y="339.3">2</text>
<text x="175.5" y="347.2">1/32W</text>
<text x="177.9" y="344.7">5%</text>
<text x="175.5" y="352.3">01005</text>
<text x="177.9" y="349.8">MF</text>
</g>
<text font-size="2.9" x="386.4" y="258.8">SYM 1 OF 16</text>
<g font-size="2.6">
<text x="388.4" y="237.2">OMIT_TABLE</text>
<text x="387.1" y="266.4">CRITICAL</text>
<text x="590.3" y="406.1">NOSTUFF</text>
</g>
<g font-size="2.5">
<text x="567.9" y="269.7">OUT</text>
<text x="570.2" y="295.1">BI</text>
<text x="570.2" y="300.2">BI</text>
<text x="569.7" y="320.5">IN</text>
<text x="208" y="325.6">BI</text>
<text x="208.3" y="330.7">IN</text>
<text x="53.3" y="353.6">IN</text>
<text x="208.3" y="348.5">IN</text>
<text x="569.7" y="356.1">IN</text>
<text x="208" y="361.2">OUT</text>
<text x="569.7" y="361.2">IN</text>
<text x="208" y="368.8">OUT</text>
<text x="569.7" y="368.8">IN</text>
<text x="208" y="376.4">OUT</text>
<text x="569.7" y="373.9">IN</text>
<text x="567.9" y="381.5">OUT</text>
<text x="569.7" y="389.1">IN</text>
<text x="567.9" y="396.7">OUT</text>
</g>
<g font-size="2.3">
<text x="588.3" y="65.8">5</text>
<text x="591.3" y="65.8">7</text>
<text x="594.4" y="65.8">8</text>
<text x="597.4" y="65.8">10</text>
<text x="602" y="65.8">14</text>
<text x="606.5" y="65.8">16</text>
<text x="611.1" y="65.8">17</text>
<text x="615.7" y="65.8">27</text>
<text x="620.3" y="65.8">28</text>
<text x="624.8" y="65.8">29</text>
<text x="629.4" y="65.8">30</text>
<text x="588.3" y="67.6">32</text>
<text x="592.8" y="67.6">34</text>
<text x="597.4" y="67.6">35</text>
<text x="602" y="67.6">43</text>
<text x="734.4" y="136.9">6</text>
<text x="588.3" y="147.1">19</text>
<text x="588.3" y="200.4">7</text>
<text x="591.3" y="200.4">8</text>
<text x="594.4" y="200.4">9</text>
<text x="597.4" y="200.4">13</text>
<text x="602" y="200.4">14</text>
<text x="606.6" y="200.4">17</text>
<text x="577" y="269">20</text>
<text x="578.3" y="299.5">48</text>
<text x="578.3" y="294.4">48</text>
<text x="576.9" y="319.8">23</text>
<text x="201.6" y="329.9">48</text>
<text x="201.7" y="324.9">48</text>
<text x="194.1" y="347.7">48</text>
<text x="198.6" y="347.7">20</text>
<text x="203.2" y="347.7">4</text>
<text x="566.4" y="345.2">6</text>
<text x="46.7" y="352.8">20</text>
<text x="576.9" y="355.3">20</text>
<text x="198.5" y="360.4">20</text>
<text x="203" y="360.4">4</text>
<text x="576.9" y="360.4">20</text>
<text x="201.5" y="368">16</text>
<text x="576.9" y="368">20</text>
<text x="201.5" y="375.7">16</text>
<text x="576.9" y="373.1">20</text>
<text x="577" y="380.7">4</text>
<text x="580.1" y="380.7">20</text>
<text x="576.9" y="388.4">4</text>
<text x="579.9" y="388.4">11</text>
<text x="584.5" y="388.4">20</text>
<text x="577" y="396">20</text>
</g>
<g font-size="2.2">
<text x="460.8" y="91.2">ROOM=SOC</text>
<text x="488.7" y="114">ROOM=SOC</text>
<text x="460.8" y="131.8">ROOM=SOC</text>
<text x="534.4" y="131.8">ROOM=SOC</text>
<text x="836.7" y="162.3">ROOM=SOC</text>
<text x="462" y="173.7">ROOM=SOC</text>
<text x="389.6" y="262.6">ROOM=SOC</text>
<text x="683" y="413.8">ROOM=SOC</text>
<text x="590.3" y="429">ROOM=SOC</text>
<text x="613.2" y="446.8">ROOM=SOC</text>
<text x="646.2" y="456.9">ROOM=SOC</text>
<text x="742.7" y="459.5">ROOM=SOC</text>
</g>
</svg>
